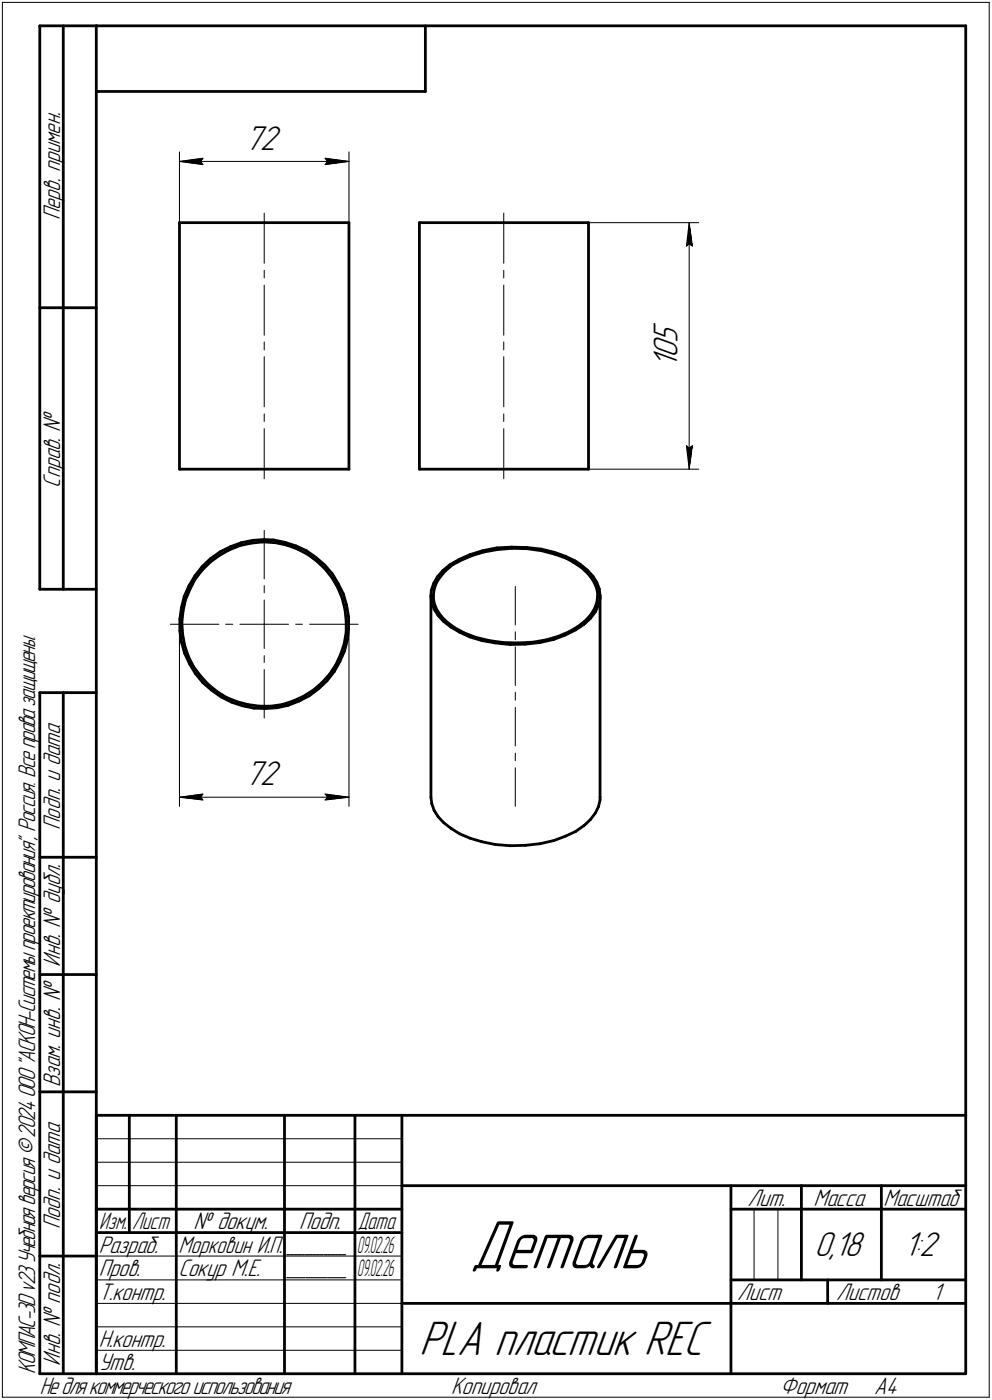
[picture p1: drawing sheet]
<svg xmlns="http://www.w3.org/2000/svg" width="211mm" height="298mm" viewBox="0 0 211 298" stroke-linecap="round" stroke-linejoin="round" font-family="sans-serif">
<g fill="none" stroke="#000" stroke-width=".59">
<path d="M8.5 5.5v120zM8.5 5.5h12zM13.5 5.5v120zM20.5 5.5v287zM20.5 5.5h185zM20.5 19.5h70zM90.5 5.5v14zM205.5 5.5v287zM38.2 47.4h36.1zM38.2 47.4v52.5zM74.3 47.4v52.5zM89.2 47.4h36z"/>
<path d="M89.2 47.4v52.5zM125.2 47.4v52.5zM8.5 65.5h12zM38.2 99.9h36.1zM89.2 99.9h36zM44.7 119.7l2-1.4zM44.8 119l2-1.5zM46.7 118.3l2.1-1.2zM46.8 117.5l2.2-1.1zM48.8 117.1l2.3-.9zM49 116.4l2.3-.8zM51.1 116.2l2.3-.5z"/>
<path d="M51.3 115.6l2.5-.5zM53.4 115.7l2.4-.3zM53.8 115.1l2.4-.2zM55.8 115.4h.4zM56.2 114.9l2 .1zM56.2 115.4l2.5 .2zM58.2 115l2.4 .5zM58.7 115.6l2.3 .5zM60.6 115.5l2.4 .7zM61 116.1l2.3 .8zM63 116.2l2.2 1.1zM63.3 116.9l2.1 1.1z"/>
<path d="M65.2 117.3l2 1.4zM65.4 118l2 1.5zM67.2 118.7l1.9 1.6zM67.4 119.5l1.8 1.7zM97.7 119.1l2.3-1zM98.3 119.2l2.2-.9zM100 118.1l2.7-.8zM100.5 118.3l2.5-.8zM102.7 117.3l3-.6zM103 117.5l2.9-.5zM105.7 116.7l3.2-.2zM105.9 117l3.1-.2z"/>
<path d="M108.9 116.5l3.2 .1zM109 116.8h3.2zM112.1 116.6l3 .3zM112.2 116.8l3 .5zM115.1 116.9l2.8 .7zM115.2 117.3l2.9 .7zM117.9 117.6l2.4 .8zM118.1 118l2.4 .9zM120.3 118.4l2.1 1.1zM120.5 118.9l1.5 .8zM122 119.7l1.8 1.2zM122.4 119.5l1 .6z"/>
<path d="M8.5 125.5h12zM38.3 131.8v2.5zM38.3 134.3l.3 2.4zM38.6 129.4l-.3 2.4zM38.6 136.7l.7 2.4zM38.7 132.6l.2 2.4zM38.9 135l.4 2.4zM38.9 130.1l-.2 2.5zM39.2 127l-.6 2.4zM39.3 139.1l1 2.2zM39.3 137.4l.7 2.3zM39.5 127.8l-.6 2.3z"/>
<path d="M40 139.7l1.1 2.2zM40.2 124.7l-1 2.3zM40.4 125.6l-.9 2.2zM41.5 122.6l-1.3 2.1zM41.5 123.4l-1.1 2.2zM43 120.6l1.8-1.6zM43 120.6l-1.5 2zM43 121.4l-1.5 2zM43 121.4l1.7-1.7zM69.1 120.3l1.6 1.9zM69.2 121.2l1.5 1.9zM70.7 122.2l1.3 2.1z"/>
<path d="M70.7 123.1l1.2 2zM71.9 125.1l.9 2.3zM72 124.3l1.1 2.2zM72.5 139.4l-1 2.2zM72.8 127.4l.6 2.4zM73.1 126.5l.6 2.4zM73.2 137.1l-.7 2.3zM73.3 138.6l-1 2.3zM73.4 129.8l.3 2.4zM73.7 132.2v2.4zM73.7 134.6l-.5 2.5zM73.7 128.9l.5 2.4z"/>
<path d="M73.9 136.2l-.6 2.4zM74.2 133.8l-.3 2.4zM74.2 131.3v2.5zM91.7 126.8l.2 1.5zM91.7 126.8v43zM91.8 125.6l-.1 1.2zM91.9 128.3l.5 1.4zM92.2 127.1l.2 1.3zM92.2 126.8v.3zM92.3 124.2l-.5 1.4zM92.4 129.7l.8 1.4zM92.4 128.4l.6 1.5z"/>
<path d="M92.4 125.5l-.2 1.3zM92.9 124l-.5 1.5zM93 129.9l.9 1.3zM93 122.9l-.7 1.3zM93.2 131.1l1.2 1.2zM93.7 122.8l-.8 1.2zM93.9 131.2l1.3 1.3zM94.2 121.5l1.6-1.3zM94.2 121.5l-1.2 1.4zM94.4 132.3l1.5 1.2zM94.8 121.5l-1.1 1.3zM94.8 121.5l1.6-1.3z"/>
<path d="M95.2 132.5l1.6 1.2zM95.8 120.2l1.9-1.1zM95.9 133.5l1.9 1.1zM96.4 120.2l1.9-1zM96.8 133.7l2 1.1zM97.8 134.6l2.2 1zM98.8 134.8l2.5 .9zM100 135.6l2.5 .8zM101.3 135.7l2.8 .7zM102.5 136.4l2.9 .5zM104.1 136.4l3 .4zM105.4 136.9l3.1 .3z"/>
<path d="M107.1 136.8l3.2 .1zM108.5 137.2h3.3zM110.3 136.9l3.2-.2zM111.8 137.2l3.1-.4zM113.5 136.7l2.8-.5zM114.9 136.8l3-.7zM116.3 136.2l2.6-.7zM117.9 136.1l2.4-.9zM118.9 135.5l2.2-1zM120.3 135.2l2.2-1.1zM121.1 134.5l1.8-1.1zM122.5 134.1l1.8-1.2z"/>
<path d="M122.9 133.4l1.6-1.2zM123.4 120.1l1.6 1.3zM123.8 120.9l1.3 1.3zM124.3 132.9l1.3-1.2zM125 121.4l1.2 1.3zM125.1 122.2l1.1 1.3zM125.6 131l-1.1 1.2zM126.2 122.7l.8 1.3zM126.2 123.5l.6 1.4zM126.5 129.6l-.9 1.4zM126.7 130.3l-1.1 1.4zM126.8 124.9l.4 1.3z"/>
<path d="M127 124l.5 1.4zM127 128.3l-.5 1.3zM127.2 126.2v.6zM127.2 126.8l-.2 1.5zM127.3 128.9l-.6 1.4zM127.5 125.4l.2 1.4zM127.7 127.4l-.4 1.5zM127.7 126.8v.6zM127.7 126.8v43zM8.5 147.5v145zM8.5 147.5h12zM13.5 147.5v145z"/>
<path d="M40.3 141.3l1.3 2.1zM41.1 141.9l1.5 1.9zM41.6 143.4l1.6 2zM42.6 143.8l1.6 1.8zM43.2 145.4l1.8 1.6zM44.2 145.6l1.9 1.6zM45 147l2.1 1.4zM46.1 147.2l2.1 1.3zM47.1 148.4l2.2 1.1zM48.2 148.5l2.3 .9zM49.3 149.5l2.3 .8zM50.5 149.4l2.2 .6z"/>
<path d="M51.6 150.3l2.4 .5zM52.7 150l2.5 .4zM54 150.8l2.5 .1zM55.2 150.4h2.5zM56.5 150.9l2.4-.2zM57.7 150.4l2.3-.4zM58.9 150.7l2.4-.5zM60 150l2.4-.7zM61.3 150.2l2.4-.9zM62.4 149.3l2.2-1zM63.7 149.3l2.1-1.1zM64.6 148.3l2-1.3z"/>
<path d="M65.8 148.2l2-1.6zM66.6 147l1.9-1.6zM67.8 146.6l1.8-1.7zM70.1 143.6l-1.6 1.8zM71.1 143l-1.5 1.9zM71.5 141.6l-1.4 2zM72.3 140.9l-1.2 2.1zM91.7 169.8l.2 1.3zM91.9 171.1l.5 1.5zM92.4 172.6l.8 1.3zM93.2 173.9l1.2 1.3zM94.4 175.2l1.5 1.2z"/>
<path d="M95.9 176.4l1.9 1.1zM97.8 177.5l2.2 1zM100 178.5l2.5 .7zM102.5 179.2l2.9 .6zM105.4 179.8l3.1 .3zM114.9 179.7l3-.7zM117.9 179l2.4-.9zM120.3 178.1l2.2-1.1zM122.5 177l1.8-1.2zM124.3 175.8l1.3-1.3zM126.7 173.1l-1.1 1.4zM127.3 171.8l-.6 1.3z"/>
<path d="M127.7 170.3l-.4 1.5zM127.7 169.8v.5zM8.5 182.5h12zM108.5 180.1l3.3-.1zM111.8 180l3.1-.3zM8.5 207.5h12zM8.5 232.5h12zM20.5 237.5h185zM20.5 237.5v55zM27.5 237.5v25zM37.5 237.5v55zM60.5 237.5v55z"/>
<path d="M75.5 237.5v55zM85.5 237.5v55zM20.5 257.5h65zM85.5 252.5h120zM155.5 252.5v40zM155.5 257.5h15zM170.5 252.5v20zM170.5 257.5h35zM187.5 252.5v20zM8.5 267.5h12zM20.5 262.5h65zM85.5 277.5h70z"/>
<path d="M155.5 277.5h50zM155.5 272.5h50zM176.1 272.5v5zM8.5 292.5h12zM20.5 292.5h185z"/>
</g>
<g fill="none" stroke="#000" stroke-width=".21">
<path d="M.5 .5v297zM.5 .5h210zM210.5 .5v297zM38.2 32.3v41.4zM38.2 34.4l5-.7zM38.2 34.4l5 .7zM38.2 34.4h36.1zM42.7 34.4l.5 .7zM43.2 33.7l-.5 .7zM69.2 35.1l5.1-.7zM69.2 33.7l.5 .7zM69.2 33.7l5.1 .7z"/>
<path d="M69.7 34.4l-.5 .7zM74.3 32.3v41.4zM56.2 57.6v1.6zM56.2 45.4v10.6zM107.2 57.6v1.6zM107.2 45.4v10.6zM125.2 47.4h23.5zM146 52.4l.6-.5zM146.6 47.4l.7 5zM146.6 51.9l.7 .5zM146.6 47.4l-.6 5zM146.6 47.4v52.5z"/>
<path d="M56.2 75.9v10.7zM56.2 72.8v1.7zM56.2 60.7v10.7zM107.2 75.9v10.7zM107.2 72.8v1.7zM107.2 60.7v10.7zM56.2 91.3v10.6zM56.2 88.1v1.6zM107.2 91.3v10.6zM107.2 88.1v1.6zM125.2 99.9h23.5zM146 94.9l.6 5z"/>
<path d="M146 94.9l.6 .5zM146.6 95.4l.7-.5zM147.3 94.9l-.7 5zM56.2 112.9v10.4zM36.2 132.9h10.4zM38.2 132.9v38.8zM48 132.9h1.5zM51.1 132.9h5.1zM56.2 132.9h5.2zM56.2 139.6v1.5zM56.2 132.9v5.2zM56.2 124.7v1.5z"/>
<path d="M56.2 127.8v5.1zM62.9 132.9h1.4zM65.9 132.9h10.3zM74.3 132.9v38.8zM109.6 137.8v8.2zM109.6 134.5v1.7zM109.6 124.9v8.2zM56.2 142.6v10.3zM109.6 150.6v8.2zM109.6 147.4v1.7zM38.2 169.8l5-.7zM38.2 169.8l5 .5z"/>
<path d="M38.2 169.8h36.1zM42.7 169.8l.5 .5zM43.2 169.1l-.5 .7zM69.2 170.3l5.1-.5zM69.2 169.1l.5 .7zM69.2 169.1l5.1 .7zM69.7 169.8l-.5 .5zM109.6 163.5v8.2zM109.6 160.4v1.6zM20.5 247.5h65zM20.5 252.5h65zM20.5 242.5h65z"/>
<path d="M160.4 257.5v15zM165.5 257.5v15zM20.5 267.5h65zM20.5 272.5h65zM20.5 277.5h65zM.5 297.5h210zM20.5 282.5h65zM20.5 287.5h65z"/>
</g>
<g fill="#fff" stroke="#fff" stroke-width=".21">
<path d="M52.2 26.2h8.1zM52.2 26.3h8.1zM52.2 26.4h8.1zM52.2 26.5h8.1zM52.2 26.6h8.1zM52.2 26.7h8.1zM52.2 26.8h8.1zM52.2 26.8h8.1zM52.2 26.9h8.1zM52.2 27h8.1zM52.2 27.1h8.1zM52.2 27.2h8.1zM52.2 27.3h8.1zM52.2 27.3h8.1zM52.2 27.4h8.1zM52.2 27.5h8.1zM52.2 27.6h8.1zM52.2 27.7h8.1zM52.2 27.8h8.1zM52.2 27.9h8.1zM52.2 27.9h8.1zM52.2 28h8.1zM52.2 28.1h8.1zM52.2 28.2h8.1zM52.2 28.3h8.1zM52.2 28.4h8.1zM52.2 28.4h8.1zM52.2 28.5h8.1zM52.2 28.6h8.1zM52.2 28.7h8.1zM52.2 28.8h8.1zM52.2 28.9h8.1zM52.2 29h8.1zM52.2 29h8.1zM52.2 29.1h8.1zM52.2 29.2h8.1zM52.2 29.3h8.1zM52.2 29.4h8.1zM52.2 29.5h8.1zM52.2 29.5h8.1zM52.2 29.6h8.1zM52.2 29.7h8.1zM52.2 29.8h8.1zM52.2 29.9h8.1zM52.2 30h8.1zM52.2 30.1h8.1zM52.2 30.1h8.1zM52.2 30.2h8.1zM52.2 30.3h8.1zM52.2 30.4h8.1zM52.2 30.5h8.1zM52.2 30.6h8.1zM52.2 30.6h8.1zM52.2 30.7h8.1zM52.2 30.8h8.1zM52.2 30.9h8.1zM52.2 31h8.1zM52.2 31.1h8.1zM52.2 31.2h8.1zM52.2 31.2h8.1zM52.2 31.3h8.1zM52.2 31.4h8.1zM52.2 31.5h8.1zM52.2 31.6h8.1zM52.2 31.7h8.1zM52.2 31.7h8.1zM52.2 31.8h8.1zM52.2 31.9h8.1zM52.2 32h8.1zM52.2 32.1h8.1zM52.2 32.2h8.1zM52.2 32.3h8.1zM52.2 32.3h8.1zM52.2 32.4h8.1zM52.2 32.5h8.1zM52.2 32.6h8.1zM52.2 32.7h8.1zM52.2 32.8h8.1zM52.2 32.9h8.1zM52.2 32.9h8.1zM52.2 33h8.1zM52.2 33.1h8.1zM52.2 33.2h8.1zM52.2 33.3h8.1z"/>
<path d="M43.1 33.2h.6zM42.5 33.3h1.2zM41.8 33.4h1.9zM41.2 33.4h2.5zM40.6 33.5h3.1zM40 33.6h3.7zM39.8 33.7h3.9zM39.6 33.8h4.1zM39.4 33.9h4.3zM39.2 34h4.5zM39 34h4.7zM38.8 34.1h4.9zM38.6 34.2h5.1zM38.4 34.3h5.3zM38.2 34.4h5.5zM38.4 34.5h5.3zM38.6 34.5h5.1zM38.8 34.6h4.9zM39 34.7h4.7zM39.2 34.8h4.5zM39.4 34.9h4.3zM39.6 35h4.1zM39.8 35.1h3.9zM40 35.1h3.7zM40.7 35.2h3zM41.5 35.3h2.2zM42.2 35.4h1.5zM43 35.5h.7z"/>
<path d="M68.7 33.2h.7zM68.7 33.3h1.3zM68.7 33.4h1.9zM68.7 33.4h2.5zM68.7 33.5h3.1zM68.7 33.6h3.7zM68.7 33.7h3.9zM68.7 33.8h4.1zM68.7 33.9h4.4zM68.7 34h4.5zM68.7 34h4.8zM68.7 34.1h5zM68.7 34.2h5.2zM68.7 34.3h5.4zM68.7 34.4h5.6zM68.7 34.5h5.4zM68.7 34.5h5.2zM68.7 34.6h5zM68.7 34.7h4.8zM68.7 34.8h4.5zM68.7 34.9h4.4zM68.7 35h4.1zM68.7 35.1h3.9zM68.7 35.1h3.7zM68.7 35.2h3zM68.7 35.3h2.3zM68.7 35.4h1.6zM68.7 35.5h.8z"/>
<path d="M52.2 161.5h8.1zM52.2 161.6h8.1zM52.2 161.7h8.1zM52.2 161.8h8.1zM52.2 161.9h8.1zM52.2 162h8.1zM52.2 162.1h8.1zM52.2 162.1h8.1zM52.2 162.2h8.1zM52.2 162.3h8.1zM52.2 162.4h8.1zM52.2 162.5h8.1zM52.2 162.6h8.1zM52.2 162.6h8.1zM52.2 162.7h8.1zM52.2 162.8h8.1zM52.2 162.9h8.1zM52.2 163h8.1zM52.2 163.1h8.1zM52.2 163.2h8.1zM52.2 163.2h8.1zM52.2 163.3h8.1zM52.2 163.4h8.1zM52.2 163.5h8.1zM52.2 163.6h8.1zM52.2 163.7h8.1zM52.2 163.7h8.1zM52.2 163.8h8.1zM52.2 163.9h8.1zM52.2 164h8.1zM52.2 164.1h8.1zM52.2 164.2h8.1zM52.2 164.3h8.1zM52.2 164.3h8.1zM52.2 164.4h8.1zM52.2 164.5h8.1zM52.2 164.6h8.1zM52.2 164.7h8.1zM52.2 164.8h8.1zM52.2 164.8h8.1zM52.2 164.9h8.1zM52.2 165h8.1zM52.2 165.1h8.1zM52.2 165.2h8.1zM52.2 165.3h8.1zM52.2 165.4h8.1zM52.2 165.4h8.1zM52.2 165.5h8.1zM52.2 165.6h8.1zM52.2 165.7h8.1zM52.2 165.8h8.1zM52.2 165.9h8.1zM52.2 165.9h8.1zM52.2 166h8.1zM52.2 166.1h8.1zM52.2 166.2h8.1zM52.2 166.3h8.1zM52.2 166.4h8.1zM52.2 166.5h8.1zM52.2 166.5h8.1zM52.2 166.6h8.1zM52.2 166.7h8.1zM52.2 166.8h8.1zM52.2 166.9h8.1zM52.2 167h8.1zM52.2 167h8.1zM52.2 167.1h8.1zM52.2 167.2h8.1zM52.2 167.3h8.1zM52.2 167.4h8.1zM52.2 167.5h8.1zM52.2 167.6h8.1zM52.2 167.6h8.1zM52.2 167.7h8.1zM52.2 167.8h8.1zM52.2 167.9h8.1zM52.2 168h8.1zM52.2 168.1h8.1zM52.2 168.1h8.1zM52.2 168.2h8.1zM52.2 168.3h8.1zM52.2 168.4h8.1zM52.2 168.5h8.1zM52.2 168.6h8.1zM52.2 168.7h8.1z"/>
<path d="M43.1 168.6h.6zM42.5 168.7h1.2zM41.8 168.7h1.9zM41.2 168.8h2.5zM40.6 168.9h3.1zM40 169h3.7zM39.8 169.1h3.9zM39.6 169.2h4.1zM39.4 169.2h4.3zM39.2 169.3h4.5zM39 169.4h4.7zM38.8 169.5h4.9zM38.6 169.6h5.1zM38.4 169.7h5.3zM38.2 169.8h5.5zM38.4 169.8h5.3zM38.7 169.9h5zM38.9 170h4.8zM39.1 170.1h4.6zM39.4 170.2h4.3zM39.5 170.3h4.2zM39.8 170.3h3.9zM40 170.4h3.7zM40.6 170.5h3.1zM41.2 170.6h2.5zM41.8 170.7h1.9zM42.5 170.8h1.2zM43.1 170.9h.6z"/>
<path d="M68.7 168.6h.7zM68.7 168.7h1.3zM68.7 168.7h1.9zM68.7 168.8h2.5zM68.7 168.9h3.1zM68.7 169h3.7zM68.7 169.1h3.9zM68.7 169.2h4.1zM68.7 169.2h4.4zM68.7 169.3h4.5zM68.7 169.4h4.8zM68.7 169.5h5zM68.7 169.6h5.2zM68.7 169.7h5.4zM68.7 169.8h5.6zM68.7 169.8h5.4zM68.7 169.9h5.1zM68.7 170h4.9zM68.7 170.1h4.6zM68.7 170.2h4.5zM68.7 170.3h4.2zM68.7 170.3h3.9zM68.7 170.4h3.7zM68.7 170.5h3.1zM68.7 170.6h2.5zM68.7 170.7h1.9zM68.7 170.8h1.3zM68.7 170.9h.7z"/>
<path d="M138.5 68.5h7.2zM138.5 68.6h7.2zM138.5 68.7h7.2zM138.5 68.7h7.2zM138.5 68.8h7.2zM138.5 68.9h7.2zM138.5 69h7.2zM138.5 69.1h7.2zM138.5 69.2h7.2zM138.5 69.3h7.2zM138.5 69.3h7.2zM138.5 69.4h7.2zM138.5 69.5h7.2zM138.5 69.6h7.2zM138.5 69.7h7.2zM138.5 69.8h7.2zM138.5 69.8h7.2zM138.5 69.9h7.2zM138.5 70h7.2zM138.5 70.1h7.2zM138.5 70.2h7.2zM138.5 70.3h7.2zM138.5 70.4h7.2zM138.5 70.4h7.2zM138.5 70.5h7.2zM138.5 70.6h7.2zM138.5 70.7h7.2zM138.5 70.8h7.2zM138.5 70.9h7.2zM138.5 71h7.2zM138.5 71h7.2zM138.5 71.1h7.2zM138.5 71.2h7.2zM138.5 71.3h7.2zM138.5 71.4h7.2zM138.5 71.5h7.2zM138.5 71.5h7.2zM138.5 71.6h7.2zM138.5 71.7h7.2zM138.5 71.8h7.2zM138.5 71.9h7.2zM138.5 72h7.2zM138.5 72.1h7.2zM138.5 72.1h7.2zM138.5 72.2h7.2zM138.5 72.3h7.2zM138.5 72.4h7.2zM138.5 72.5h7.2zM138.5 72.6h7.2zM138.5 72.6h7.2zM138.5 72.7h7.2zM138.5 72.8h7.2zM138.5 72.9h7.2zM138.5 73h7.2zM138.5 73.1h7.2zM138.5 73.2h7.2zM138.5 73.2h7.2zM138.5 73.3h7.2zM138.5 73.4h7.2zM138.5 73.5h7.2zM138.5 73.6h7.2zM138.5 73.7h7.2zM138.5 73.7h7.2zM138.5 73.8h7.2zM138.5 73.9h7.2zM138.5 74h7.2zM138.5 74.1h7.2zM138.5 74.2h7.2zM138.5 74.3h7.2zM138.5 74.3h7.2zM138.5 74.4h7.2zM138.5 74.5h7.2zM138.5 74.6h7.2zM138.5 74.7h7.2zM138.5 74.8h7.2zM138.5 74.8h7.2zM138.5 74.9h7.2zM138.5 75h7.2zM138.5 75.1h7.2zM138.5 75.2h7.2zM138.5 75.3h7.2zM138.5 75.4h7.2zM138.5 75.4h7.2zM138.5 75.5h7.2zM138.5 75.6h7.2zM138.5 75.7h7.2zM138.5 75.8h7.2zM138.5 75.9h7.2zM138.5 75.9h7.2zM138.5 76h7.2zM138.5 76.1h7.2zM138.5 76.2h7.2zM138.5 76.3h7.2zM138.5 76.4h7.2zM138.5 76.5h7.2zM138.5 76.5h7.2zM138.5 76.6h7.2zM138.5 76.7h7.2zM138.5 76.8h7.2zM138.5 76.9h7.2zM138.5 77h7.2zM138.5 77h7.2zM138.5 77.1h7.2zM138.5 77.2h7.2zM138.5 77.3h7.2zM138.5 77.4h7.2zM138.5 77.5h7.2zM138.5 77.6h7.2zM138.5 77.6h7.2zM138.5 77.7h7.2zM138.5 77.8h7.2zM138.5 77.9h7.2zM138.5 78h7.2zM138.5 78.1h7.2zM138.5 78.1h7.2zM138.5 78.2h7.2z"/>
<path d="M146.6 47.7h.2zM146.6 47.8h.2zM146.6 47.8h.3zM146.5 47.9h.4zM146.5 48h.4zM146.4 48.1h.6zM146.4 48.2h.6zM146.4 48.3h.7zM146.3 48.3h.8zM146.3 48.4h.9zM146.3 48.5h.9zM146.2 48.6h1zM146.2 48.7h1zM146.1 48.8h1.1zM146.1 48.9h1.2zM146.1 48.9h1.2zM146 49h1.4zM146 49.1h1.4zM146 49.2h1.4zM146 49.3h1.5zM146 49.4h1.5zM146 49.4h1.5zM146 49.5h1.5zM146 49.6h1.5zM146 49.7h1.5zM146 49.8h1.5zM145.9 49.9h1.7zM145.9 50h1.7zM145.9 50h1.7zM145.9 50.1h1.7zM145.9 50.2h1.7zM145.9 50.3h1.7zM145.9 50.4h1.7zM145.8 50.5h1.9zM145.8 50.5h1.9zM145.8 50.6h1.9zM145.8 50.7h1.9zM145.8 50.8h1.9zM145.8 50.9h1.9zM145.8 51h1.9zM145.7 51.1h2zM145.7 51.1h2zM145.7 51.2h2zM145.7 51.3h2zM145.7 51.4h2zM145.7 51.5h2zM145.7 51.6h2zM145.7 51.6h2zM145.6 51.7h2.2zM145.6 51.8h2.2zM145.6 51.9h2.2zM145.6 52h2.2zM145.6 52.1h2.2zM145.6 52.2h2.2zM145.6 52.2h2.2zM145.5 52.3h2.4zM145.5 52.4h2.4zM145.5 52.5h2.4zM145.5 52.6h2.4zM145.5 52.7h2.4zM145.5 52.7h2.4zM145.5 52.8h2.4z"/>
<path d="M145.5 94.4h2.4zM145.5 94.5h2.4zM145.5 94.6h2.4zM145.5 94.7h2.4zM145.5 94.7h2.4zM145.5 94.8h2.4zM145.5 94.9h2.4zM145.5 95h2.4zM145.6 95.1h2.2zM145.6 95.2h2.2zM145.6 95.2h2.2zM145.6 95.3h2.2zM145.6 95.4h2.2zM145.6 95.5h2.2zM145.6 95.6h2.2zM145.7 95.7h2zM145.7 95.8h2zM145.7 95.8h2zM145.7 95.9h2zM145.7 96h2zM145.7 96.1h2zM145.7 96.2h2zM145.7 96.3h2zM145.8 96.4h1.9zM145.8 96.4h1.9zM145.8 96.5h1.9zM145.8 96.6h1.9zM145.8 96.7h1.9zM145.8 96.8h1.9zM145.8 96.9h1.9zM145.9 96.9h1.7zM145.9 97h1.7zM145.9 97.1h1.7zM145.9 97.2h1.7zM145.9 97.3h1.7zM145.9 97.4h1.7zM145.9 97.5h1.7zM146 97.5h1.5zM146 97.6h1.5zM146 97.7h1.5zM146 97.8h1.5zM146 97.9h1.5zM146 98h1.5zM146 98h1.5zM146 98.1h1.4zM146 98.2h1.4zM146 98.3h1.4zM146.1 98.4h1.2zM146.1 98.5h1.2zM146.1 98.6h1.1zM146.2 98.6h1zM146.2 98.7h1zM146.3 98.8h.9zM146.3 98.9h.9zM146.3 99h.8zM146.4 99.1h.7zM146.4 99.1h.6zM146.4 99.2h.6zM146.5 99.3h.4zM146.5 99.4h.4zM146.6 99.5h.3zM146.6 99.6h.2zM146.6 99.7h.2z"/>
</g>
<g fill="#000" stroke="#000" stroke-width=".21">
<path d="M38.2 34.4h4.5zM38.9 34.5h3.9zM39.5 34.5h3.3zM40.1 34.6h2.8zM40.7 34.7h2.2zM41.3 34.8h1.7zM42 34.9h1.1zM42.6 35h.6z"/>
<path d="M42.6 33.8h.6zM42 33.9h1.1zM41.3 34h1.7zM40.7 34h2.2zM40.1 34.1h2.8zM39.5 34.2h3.3zM38.9 34.3h3.9z"/>
<path d="M69.3 33.8h.5zM69.3 33.9h1.1zM69.4 34h1.7zM69.4 34h2.3zM69.5 34.1h2.9zM69.6 34.2h3.4zM69.7 34.3h4z"/>
<path d="M69.7 34.4h4.6zM69.7 34.5h4zM69.6 34.5h3.4zM69.5 34.6h2.9zM69.4 34.7h2.3zM69.4 34.8h1.7zM69.3 34.9h1.1zM69.3 35h.5z"/>
<path d="M146.5 48.9h.1zM146.5 48.9h.1zM146.5 49h.1zM146.5 49.1h.1zM146.5 49.2h.1zM146.5 49.3h.1zM146.5 49.4h.1zM146.5 49.4h.1zM146.5 49.5h.1zM146.4 49.6h.2zM146.4 49.7h.2zM146.4 49.8h.2zM146.4 49.9h.2zM146.4 50h.2zM146.4 50h.2zM146.4 50.1h.2zM146.4 50.2h.2zM146.3 50.3h.3zM146.3 50.4h.3zM146.3 50.5h.3zM146.3 50.5h.3zM146.3 50.6h.3zM146.3 50.7h.3zM146.3 50.8h.3zM146.3 50.9h.3zM146.3 51h.3zM146.2 51.1h.4zM146.2 51.1h.4zM146.2 51.2h.4zM146.2 51.3h.4zM146.2 51.4h.4zM146.2 51.5h.4zM146.2 51.6h.4zM146.2 51.6h.4zM146.1 51.7h.5zM146.1 51.8h.5zM146.1 51.9h.5zM146.1 52h.5zM146.1 52.1h.4zM146.1 52.2h.3zM146.1 52.2h.2z"/>
<path d="M146.6 48.1h.2zM146.6 48.2h.2zM146.6 48.3h.2zM146.6 48.3h.2zM146.6 48.4h.2zM146.6 48.5h.2zM146.6 48.6h.2zM146.6 48.7h.3zM146.6 48.8h.3zM146.6 48.9h.3zM146.6 48.9h.3zM146.6 49h.3zM146.6 49.1h.3zM146.6 49.2h.3zM146.6 49.3h.3zM146.6 49.4h.4zM146.6 49.4h.4zM146.6 49.5h.4zM146.6 49.6h.4zM146.6 49.7h.4zM146.6 49.8h.4zM146.6 49.9h.4zM146.6 50h.5zM146.6 50h.5zM146.6 50.1h.5zM146.6 50.2h.5zM146.6 50.3h.5zM146.6 50.4h.5zM146.6 50.5h.5zM146.6 50.5h.6zM146.6 50.6h.6zM146.6 50.7h.6zM146.6 50.8h.6zM146.6 50.9h.6zM146.6 51h.6zM146.6 51.1h.6zM146.6 51.1h.6zM146.6 51.2h.6zM146.6 51.3h.6zM146.6 51.4h.6zM146.6 51.5h.6zM146.6 51.6h.6zM146.6 51.6h.6zM146.6 51.7h.6zM146.6 51.8h.7zM146.6 51.9h.7zM146.8 52h.5zM146.9 52.1h.4zM147 52.2h.3zM147.2 52.2h.1z"/>
<path d="M146.1 95.1h.2zM146.1 95.2h.3zM146.1 95.2h.4zM146.1 95.3h.5zM146.1 95.4h.5zM146.1 95.5h.5zM146.1 95.6h.5zM146.2 95.7h.4zM146.2 95.8h.4zM146.2 95.8h.4zM146.2 95.9h.4zM146.2 96h.4zM146.2 96.1h.4zM146.2 96.2h.4zM146.2 96.3h.4zM146.3 96.4h.3zM146.3 96.4h.3zM146.3 96.5h.3zM146.3 96.6h.3zM146.3 96.7h.3zM146.3 96.8h.3zM146.3 96.9h.3zM146.3 96.9h.3zM146.3 97h.3zM146.4 97.1h.2zM146.4 97.2h.2zM146.4 97.3h.2zM146.4 97.4h.2zM146.4 97.5h.2zM146.4 97.5h.2zM146.4 97.6h.2zM146.4 97.7h.2zM146.5 97.8h.1zM146.5 97.9h.1zM146.5 98h.1zM146.5 98h.1zM146.5 98.1h.1zM146.5 98.2h.1zM146.5 98.3h.1zM146.5 98.4h.1zM146.5 98.5h.1z"/>
<path d="M147.2 95.1h.1zM147 95.2h.3zM146.9 95.2h.4zM146.8 95.3h.5zM146.6 95.4h.7zM146.6 95.5h.7zM146.6 95.6h.6zM146.6 95.7h.6zM146.6 95.8h.6zM146.6 95.8h.6zM146.6 95.9h.6zM146.6 96h.6zM146.6 96.1h.6zM146.6 96.2h.6zM146.6 96.3h.6zM146.6 96.4h.6zM146.6 96.4h.6zM146.6 96.5h.6zM146.6 96.6h.6zM146.6 96.7h.6zM146.6 96.8h.6zM146.6 96.9h.5zM146.6 96.9h.5zM146.6 97h.5zM146.6 97.1h.5zM146.6 97.2h.5zM146.6 97.3h.5zM146.6 97.4h.5zM146.6 97.5h.4zM146.6 97.5h.4zM146.6 97.6h.4zM146.6 97.7h.4zM146.6 97.8h.4zM146.6 97.9h.4zM146.6 98h.4zM146.6 98h.3zM146.6 98.1h.3zM146.6 98.2h.3zM146.6 98.3h.3zM146.6 98.4h.3zM146.6 98.5h.3zM146.6 98.6h.3zM146.6 98.6h.3zM146.6 98.7h.2zM146.6 98.8h.2zM146.6 98.9h.2zM146.6 99h.2zM146.6 99.1h.2zM146.6 99.1h.2zM146.6 99.2h.2z"/>
<path d="M38.2 169.8h4.5zM38.9 169.8h3.9zM39.6 169.9h3.2zM40.4 170h2.5zM41.1 170.1h1.9zM41.8 170.2h1.3zM42.5 170.3h.7z"/>
<path d="M42.6 169.2h.6zM42 169.2h1.1zM41.3 169.3h1.7zM40.7 169.4h2.2zM40.1 169.5h2.8zM39.5 169.6h3.3zM38.9 169.7h3.9z"/>
<path d="M69.3 169.2h.5zM69.3 169.2h1.1zM69.4 169.3h1.7zM69.4 169.4h2.3zM69.5 169.5h2.9zM69.6 169.6h3.4zM69.7 169.7h4z"/>
<path d="M69.7 169.8h4.6zM69.7 169.8h3.9zM69.6 169.9h3.2zM69.5 170h2.6zM69.4 170.1h2zM69.3 170.2h1.4zM69.3 170.3h.6z"/>
</g>
<text font-size="15.6" x="100" y="270.1">Деталь</text>
<text font-size="10.9" x="89.2" y="288.5">PLA пластик REC</text>
<g font-size="7.8">
<text x="52.1" y="31.8">72</text>
<text x="144.1" y="76.2" transform="rotate(-90 144.1 76.2)">0</text>
<text x="144.1" y="73.1" transform="rotate(-90 144.1 73.1)">5</text>
<text x="144.1" y="78.4" transform="rotate(-90 144.1 78.4)">1</text>
<text x="52.1" y="167.2">72</text>
<text x="173.3" y="267.5">0,18</text>
<text x="192.4" y="267.5">1:2</text>
</g>
<g font-size="5.4">
<text x="12.8" y="46.9" transform="rotate(-90 12.8 46.9)">Перв. примен.</text>
<text x="12.8" y="103.8" transform="rotate(-90 12.8 103.8)">Справ. №</text>
<text x="12.8" y="176.7" transform="rotate(-90 12.8 176.7)">Подп. и дата</text>
<text x="12.8" y="205.8" transform="rotate(-90 12.8 205.8)">Инв. № дубл.</text>
<text x="12.8" y="231.6" transform="rotate(-90 12.8 231.6)">Взам. инв. №</text>
<text x="159.1" y="256.8">Лит.</text>
<text x="173.1" y="256.8">Масса</text>
<text x="188" y="256.8">Масштаб</text>
<text x="12.8" y="261.7" transform="rotate(-90 12.8 261.7)">Подп. и дата</text>
<text x="41.2" y="261.8">№ докум.</text>
<text x="63.6" y="261.8">Подп.</text>
<text x="21" y="266.8">Разраб.</text>
<text x="38" y="266.8">Морковин И.П.</text>
<text x="21" y="271.8">Пров.</text>
<text x="38" y="271.8">Сокур М.Е.</text>
<text x="21" y="276.8">Т.контр.</text>
<text x="156.9" y="276.8">Лист</text>
<text x="177.9" y="276.8">Листов</text>
<text x="198.4" y="276.8">1</text>
<text x="21" y="286.8">Н.контр.</text>
<text x="7.5" y="292.5" transform="rotate(-90 7.5 292.5)">КОМПАС-3Dv23Учебнаяверсия©2024ООО&quot;АСКОН-Системыпроектирования&quot;, Россия. Всеправазащищены.</text>
<text x="12.8" y="290.8" transform="rotate(-90 12.8 290.8)">Инв. № подл.</text>
<text x="21" y="291.8">Утв.</text>
<text x="8.5" y="296.7">Недлякоммерческогоиспользования</text>
<text x="96" y="296.8">Копировал</text>
<text x="166" y="296.8">Формат</text>
<text x="186" y="296.8">A4</text>
</g>
<g font-size="5.3">
<text x="21.1" y="261.8">Изм.</text>
<text x="28.1" y="261.8">Лист</text>
<text x="76.1" y="261.8">Дата</text>
</g>
<g font-size="5.2">
<text x="76" y="266.8">09.02.26</text>
<text x="76" y="271.8">09.02.26</text>
</g>
<g font-size="5.1">
<text x="61" y="266.8">_</text>
<text x="61.8" y="266.8">_______________</text>
<text x="61" y="271.8">_</text>
<text x="61.6" y="271.8">_____________________</text>
</g>
</svg>
